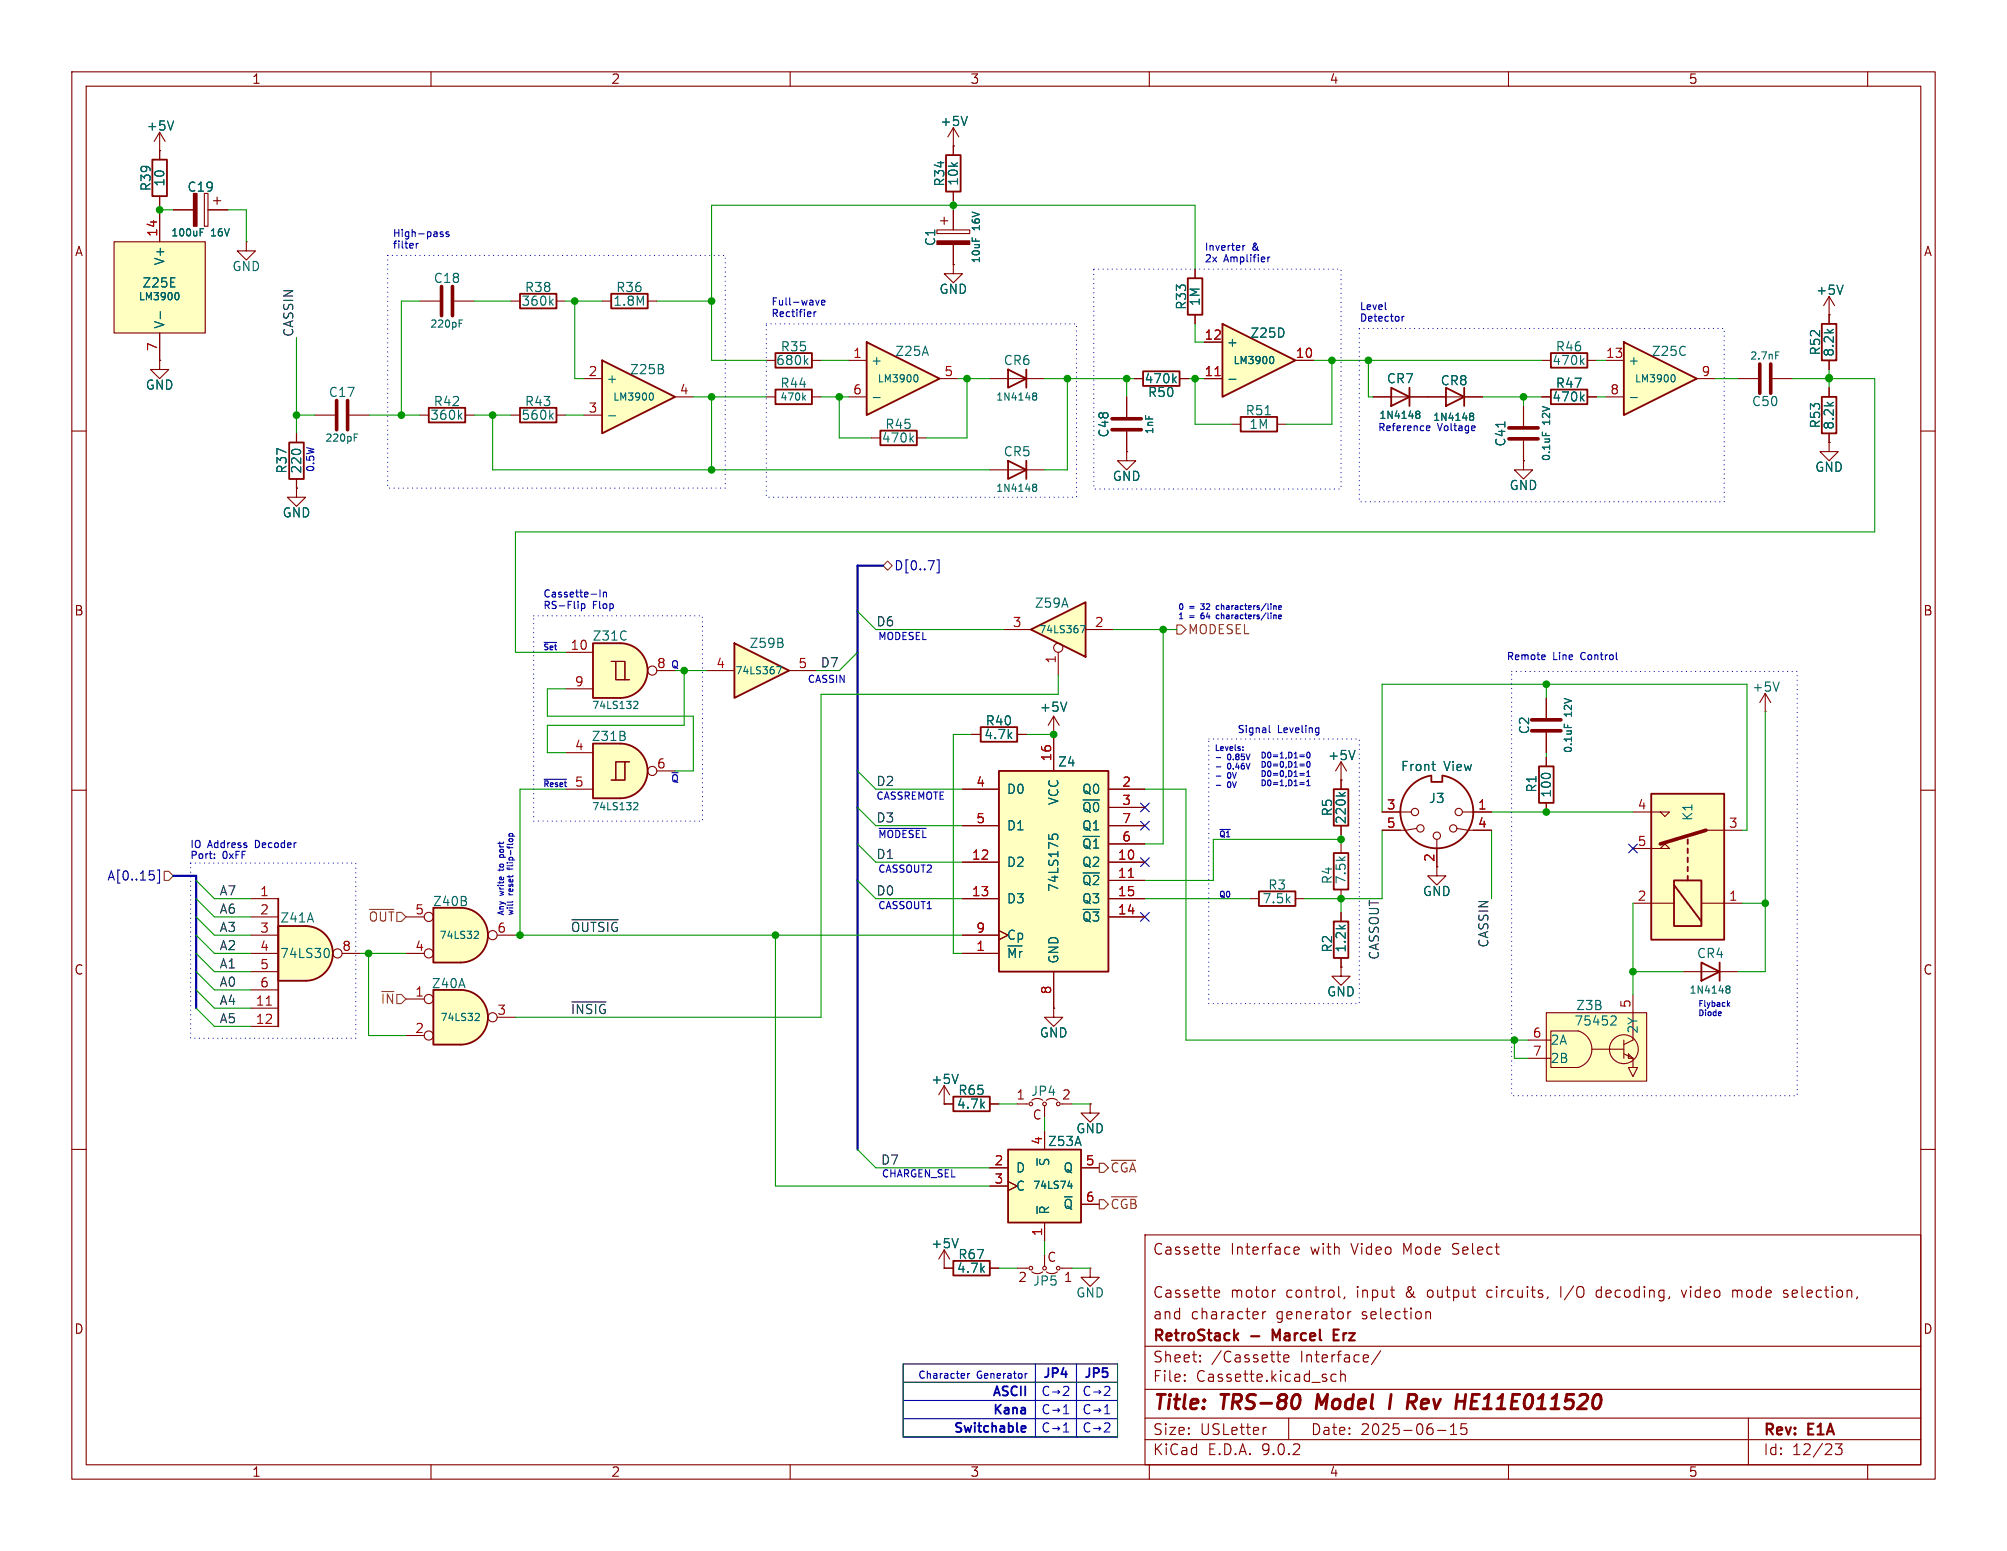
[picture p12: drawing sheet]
<svg xmlns="http://www.w3.org/2000/svg" width="279mm" height="216mm" viewBox="0 0 279 216" stroke-linecap="round" stroke-linejoin="round" font-family="sans-serif">
<g fill="none" stroke="#840000" stroke-width=".15">
<path d="M10 10h259.4v195.9h-259.4zM12 12h255.4v191.9h-255.4zM60 10v2M110 10v2M160 10v2M210 10v2M260 10v2M106.7 50.2h1.2M113 50.2h1.3M212.1 56.5v2.8M10 60h2M212.1 61.3v2.8"/>
<path d="M267.4 60h2M10 110h2M267.4 110h2M10 160h2M159.4 171.9h108v32h-108zM169.3 179.6l.4 .1 .1 .2-.7 .2M169.3 173.6l.4 .1 .1 .2-.7 .2M169.7 174.5l-.4 .1M177.6 179.6l-.3 .1M180.1 174.1l.8-.2-.1-.2-.4-.1-.3 .2 .1 .7 .2 .1 .4-.1M217.3 179.1v1.5M222.5 179.6l-.3 .3v.4l.3 .3"/>
<path d="M234.1 179.6l.3 1 .4-1M241.2 179.6v1M241.8 179.7a.41 .41 0 0 0-.6 0M248.9 179.7l-.4-.1-.2 .2 .1 .2 .5 .2v.1v.2l-.2 .1-.4-.1M267.4 160h2M159.4 197.4h108M159.4 193.4h108M159.4 187.4h108M164.9 192.1l.1 .1-.1 .1M164.9 192.1v.1v.1M164.9 191.4v.1M164.9 192.1v.2"/>
<path d="M164.9 191.4h.1l-.1 .1M167.1 189.4v.1v.1M167.1 189.4l-.1 .1 .1 .1M167.1 188.7v.1M167.1 189.4v.2M167.1 188.7h-.1l.1 .1M169.7 180.5l-.4 .1M175.8 182.6v1M176.2 182.6l-.3 .1-.1 .2M176.3 198.7l-.3 .1M177.7 188.6h.6M178 189.5l.3 .1"/>
<path d="M178.7 189.1l.7-.2v-.2l-.5-.1-.2 .2 .1 .7 .1 .1 .5-.1M179.4 197.4v3M186 191.4l-.4-.1-.3 .3v.4l.1 .2 .2 .1 .4-.1M186.4 180.5l.2 .1M186.6 191.4a.37 .37 0 0 1 .7 .1v.8M186.6 190.8v1.5M187.2 180.5l-.1 .3M187.6 182.6v1M188.1 182.6l-.3 .1-.2 .2M192.2 188l-1.3 1.9M198.5 182.7a.37 .37 0 0 1 .6 .1v.8M200.1 199.1h1.2"/>
<path d="M201.9 199.7h.9M201.9 198.6l.5-.4v1.5M204.1 198.2h-.7v.7l.2-.1h.5l.1 .2-.1 .5-.2 .2h-.3l-.2-.2M215.5 180.5l-.1 .3M243.4 197.4v6.5M60 203.9v2M110 203.9v2M159.4 200.4h108M160 203.9v2M210 203.9v2M255.5 201h.9l-.5 .6a.41 .41 0 0 1 .5 .2v.4l-.1 .2-.6 .1-.2-.2M260 203.9v2"/>
</g>
<path d="M180.8 194.2a1.31 1.31 0 0 1 0 1.5M183.5 194.1l-.3 2M193.7 194.1l-.3 2M197.1 194.2a.53 .53 0 0 1 0 .8M204.9 195.1h.6M205.9 194.1h-.9l-.3 2h1" fill="none" stroke="#840000" stroke-width=".4"/>
<path d="M172 186l.4 .6M172.4 185.6l-.6 .5M177.7 186.1l-.5-1v1.5M185.7 185.8h.5M186.4 185.1h-.7v1.5h.7" fill="none" stroke="#840000" stroke-width=".3"/>
<path d="M107.9 49.1h5.1v2.1h-5.1z" fill="none" stroke="#840000" stroke-width=".25"/>
<path d="M112.1 50.3l.4 .4M112.5 49.9l-.5 .5M209.5 58.7v.7M214.7 60.2v.4" fill="none" stroke="#006464" stroke-width=".15"/>
<path d="M210.1 59.6h4M210.1 61.1h4" fill="none" stroke="#840000" stroke-width=".51"/>
<path d="M86.4 89.5a3.8 3.8 0 0 1 3.8 3.8 3.8 3.8 0 0 1-3.8 3.9z" fill="#ffffc2" stroke="#ffffc2" stroke-width=".14"/>
<path d="M82.5 89.5h3.9v7.7h-3.9z" fill="#ffffc2"/>
<g fill="none" stroke="#840000" stroke-width=".15">
<path d="M78.7 95.9h3.8M78.7 90.8h3.8M85.1 92.1h1.9v2.5h.6M85.7 92.1v2.5h1.3M91.4 93.3h2.6"/>
<circle cx="90.8" cy="93.3" r=".63"/>
</g>
<path d="M82.5 89.5h3.9a3.8 3.8 0 0 1 3.8 3.8 3.8 3.8 0 0 1-3.8 3.9h-3.9z" fill="none" stroke="#840000" stroke-width=".25"/>
<path d="M88.3 97.7l.3-.1 .2 .3-.6 .7h.6" fill="none" stroke="#006464" stroke-width=".15"/>
<path d="M64.1 137.8a3.8 3.8 0 0 1 3.8 3.8 3.8 3.8 0 0 1-3.8 3.8z" fill="#ffffc2" stroke="#ffffc2" stroke-width=".14"/>
<path d="M60.3 137.8h3.8v7.6h-3.8z" fill="#ffffc2"/>
<path d="M60.3 137.8h3.8a3.8 3.8 0 0 1 3.8 3.8 3.8 3.8 0 0 1-3.8 3.8h-3.8z" fill="none" stroke="#840000" stroke-width=".25"/>
<g fill="none" stroke="#840000" stroke-width=".15">
<path d="M56.5 139.1h2.6M56.5 144.1h2.6M69.2 141.6h2.6"/>
<circle cx="59.7" cy="139.1" r=".63"/>
<circle cx="59.7" cy="144.1" r=".63"/>
<circle cx="68.6" cy="141.6" r=".63"/>
</g>
<path d="M66.3 141.1h.3l.1 .2-.6 .8h.6" fill="none" stroke="#006464" stroke-width=".15"/>
<path d="M64.1 126.4a3.8 3.8 0 0 1 3.8 3.8 3.8 3.8 0 0 1-3.8 3.8z" fill="#ffffc2" stroke="#ffffc2" stroke-width=".14"/>
<path d="M60.3 126.4h3.8v7.6h-3.8z" fill="#ffffc2"/>
<path d="M60.3 126.4h3.8a3.8 3.8 0 0 1 3.8 3.8 3.8 3.8 0 0 1-3.8 3.8h-3.8z" fill="none" stroke="#840000" stroke-width=".25"/>
<g fill="none" stroke="#840000" stroke-width=".15">
<path d="M56.5 132.7h2.6M56.5 127.6h2.6M69.2 130.2h2.6"/>
<circle cx="59.7" cy="127.6" r=".63"/>
<circle cx="59.7" cy="132.7" r=".63"/>
<circle cx="68.6" cy="130.2" r=".63"/>
</g>
<path d="M66.2 129.6l.3 .1 .1 .2-.6 .7h.6" fill="none" stroke="#006464" stroke-width=".15"/>
<path d="M42.5 128.9a3.8 3.8 0 0 1 3.8 3.8 3.8 3.8 0 0 1-3.8 3.8z" fill="#ffffc2" stroke="#ffffc2" stroke-width=".14"/>
<path d="M38.7 128.9h3.8v7.6h-3.8z" fill="#ffffc2"/>
<path d="M193.7 54l2.5 1.2-2.5 1.3zM196.2 54v2.5M201.3 54l2.5 1.2-2.5 1.3zM203.8 54v2.5M215.9 54.2h5.1v2.1h-5.1zM253.6 55.2h2.1v5.1h-2.1zM38.7 128.9h3.8a3.8 3.8 0 0 1 3.8 3.8 3.8 3.8 0 0 1-3.8 3.8h-3.8zM38.7 125.1v17.8" fill="none" stroke="#840000" stroke-width=".25"/>
<g fill="none" stroke="#840000" stroke-width=".15">
<path d="M191.1 55.2h15.3M214.6 55.2h1.3M221 55.2h1.2M241.9 52.7h2.8M246.8 52.7h2.8M254.6 54v1.2M254.6 61.6v1.3h1.3l-1.3 1.2-1.2-1.2h1.2M254.6 61.6h.1M254.6 60.3v1.3M34.9 125.1h3.8M34.9 127.6h3.8M34.9 130.2h3.8"/>
<path d="M34.9 132.7h3.8M34.9 135.3h3.8M34.9 137.8h3.8M47.6 132.7h2.6M34.9 140.3h3.8M34.9 142.9h3.8"/>
<circle cx="47" cy="132.7" r=".63"/>
</g>
<path d="M37.1 139.9h.7" fill="none" stroke="#a90000" stroke-width=".15"/>
<g fill="none" stroke="#006464" stroke-width=".15">
<path d="M197.2 57.6l.1 .1M197.2 57.3l.3-.1 .1 .1 .1 .2-.2 .2M197.3 57.7h.2M197.3 57.7h-.1M197.5 57.7l.2 .2-.1 .2-.1 .1h-.3M204.7 57.9h.1M204.7 57.6l.3-.1 .1 .1 .1 .2-.2 .1M204.8 57.9h.2M204.8 57.9l-.1 .1M205 57.9l.2 .2-.1 .3-.1 .1h-.3M220.2 55.3l.3 .5M220.5 55l-.5 .5"/>
<path d="M247.2 49h.5M45.5 132a.79 .79 0 0 1 0 1.3"/>
</g>
<path d="M245 50.7v4M246.5 50.7v4" fill="none" stroke="#840000" stroke-width=".51"/>
<path d="M226.1 47.6l10.1 5.1-10.1 5.1z" fill="#ffffc2"/>
<path d="M215.9 49.1h5.1v2.1h-5.1zM226.1 47.6l10.1 5.1-10.1 5.1zM253.6 45.1h2.1v5.1h-2.1zM214.2 106.7h2.1v5.1h-2.1z" fill="none" stroke="#840000" stroke-width=".25"/>
<g fill="none" stroke="#840000" stroke-width=".15">
<path d="M43.8 57.8h2.8M48.6 57.8h2.8M58.4 41.9h2.8M63.2 41.9h2.8M214.6 50.2h1.3M221 50.2h1.2M223.5 50.2h2.6M223.5 55.2h2.6M236.2 52.7h2.6M254.6 43.8h.1M254.6 41.3v3.8M254.6 50.2v1.2"/>
<path d="M254.6 41.3l-.7 1.2M254.6 41.3l.8 1.2M215.3 97.2v2.7M245.7 99.1h.1M245.7 96.5l-.7 1.3M245.7 96.5l.8 1.3M245.7 96.5v2.6M215.3 102v2.8M215.3 105.4v1.3M215.3 111.8v1.2"/>
</g>
<path d="M256.6 39.7l-.4 1.3M63.9 45h.4M63.9 44.5h.5M220.2 50.3l.3 .4M220.5 49.9l-.5 .5M227 55.3h.9M233 52.2a.63 .63 0 0 1 0 1M49.3 60.9h.3M49.3 60.4h.5M247.7 94.9l-.4 1.3M217.8 100.8v.5" fill="none" stroke="#006464" stroke-width=".15"/>
<path d="M61.5 39.9v4M63 39.9v4M46.9 55.8v4M48.4 55.8v4M213.2 101.7h4.1M213.2 100.2h4.1" fill="none" stroke="#840000" stroke-width=".51"/>
<path d="M83.8 50.2l10.2 5-10.2 5.1z" fill="#ffffc2"/>
<path d="M83.8 50.2l10.2 5-10.2 5.1zM122.6 59.9h5v2.1h-5zM140.3 51.4l2.6 1.3-2.6 1.3zM142.9 51.4v2.6M140.3 64.1l2.6 1.3-2.6 1.3zM142.9 64.1v2.6" fill="none" stroke="#840000" stroke-width=".25"/>
<g fill="none" stroke="#840000" stroke-width=".15">
<path d="M132.7 17.8l-.7 1.3M132.7 17.8l.8 1.3M132.7 17.8v2.5M132.7 36.8v1.3h1.3l-1.3 1.3-1.3-1.3h1.3M132.7 36.8h.1M132.7 20.3h.1M81.3 52.7h2.5M81.3 57.8h2.5M94 55.2h2.5M137.8 52.7h7.6M121.3 61h1.3M127.6 61h1.3"/>
<path d="M137.8 65.4h7.6"/>
</g>
<g fill="none" stroke="#006464" stroke-width=".15">
<path d="M134.7 16.2l-.5 1.3M84.7 57.9h1M90.7 54.7a.63 .63 0 0 1 0 1M143.8 55.1h.1M143.8 54.7h.3l.2 .1v.1l-.2 .2M143.9 55.1h.2M143.9 55.1l-.1 .1M144.1 55.1l.2 .2v.3l-.2 .1h-.3M126.8 61.1l.4 .4M127.2 60.7l-.5 .5M143.8 67.4h.3l.2 .1v.1l-.2 .2M143.8 67.8h.1"/>
<path d="M143.9 67.8h.2M143.9 67.8l-.1 .1M144.1 67.8l.2 .2v.3l-.2 .1h-.3"/>
</g>
<path d="M120.6 47.6l10.2 5.1-10.2 5.1z" fill="#ffffc2"/>
<path d="M21.2 22.2h2v5.1h-2zM131.7 21.6h2v5.1h-2zM85.1 40.9h5.1v2h-5.1zM120.6 47.6l10.2 5.1-10.2 5.1z" fill="none" stroke="#840000" stroke-width=".25"/>
<g fill="none" stroke="#840000" stroke-width=".15">
<path d="M22.2 18.4v3.8M22.2 18.4l-.7 1.3M22.2 18.4l.8 1.3M22.2 21h.1M22.2 27.3v1.3M24.1 29.2h2.8M28.4 26.9h.6v4.6h-.6zM29 29.2h2.7M29.7 27.9h1M30.2 27.4v1M34.3 33.7v1.2h1.3l-1.3 1.3-1.3-1.3h1.3M34.3 33.7h.1"/>
<path d="M130.4 32h4.6v.5h-4.6zM130.9 30.7h1.1M131.4 30.2v1M132.7 20.3v1.3M132.7 26.7v1.2M132.7 29.2v2.8M132.7 34v2.8M83.8 41.9h1.3M90.2 41.9h1.2M118.1 50.2h2.5M118.1 55.2h2.5M130.8 52.7h2.5"/>
<path d="M200 120.7v1.2h1.3l-1.3 1.3-1.2-1.3h1.2"/>
</g>
<path d="M24.2 16.8l-.5 1.3M27.9 32.3h.3M27.9 31.8h.4M135.3 33.1v.5M121.6 55.3h.9M127.5 52.2a.63 .63 0 0 1 0 1" fill="none" stroke="#006464" stroke-width=".15"/>
<g fill="#840000" stroke="#840000" stroke-width=".15">
<path d="M130.4 33.5h4.6v.5h-4.6z"/>
<path d="M26.9 26.9h.5v4.6h-.5z"/>
</g>
<path d="M215.3 141h13.9v9.5h-13.9z" fill="#ffffc2"/>
<g fill="none" stroke="#840000" stroke-width=".15">
<path d="M22.2 50.2v1.2h1.3l-1.3 1.3-1.2-1.3h1.2M22.2 50.2h.1M227.3 138.4v6.4l-1.2 .6M234.3 135.3h7.6M212.7 147.3h2.6M212.7 144.8h2.6M215.3 141h13.9v9.5h-13.9zM215.9 143.5h3.8a2.65 2.65 0 0 1 1.9 2.6 2.65 2.65 0 0 1-1.9 2.5h-3.8zM221.6 146.1h4.5M226.1 144.8v2.5M226.1 146.7l1.2 .6M226.7 148.6h1.3l-.7 1.3z"/>
<path d="M226.7 146.7l.6 .6h-.6zM227.3 147.3v1.3"/>
<circle cx="226.1" cy="146.1" r="2.01"/>
</g>
<path d="M240.4 137.6l.1 .1M240.4 137.3l.2-.1 .2 .1v.2l-.2 .2M240.5 137.7h.1M240.5 137.7h-.1M240.6 137.7l.2 .2v.3h-.2h-.2M224.4 141.4l.5 .1 .1 .3-.1 .2-.7 .7h.8" fill="none" stroke="#006464" stroke-width=".15"/>
<path d="M236.9 134l2.5 1.3-2.5 1.2zM239.4 134v2.5" fill="none" stroke="#840000" stroke-width=".25"/>
<path d="M15.9 33.7h12.7v12.7h-12.7z" fill="#ffffc2"/>
<path d="M15.9 33.7h12.7v12.7h-12.7zM22.2 29.8v3.9M22.2 46.4v3.8" fill="none" stroke="#840000" stroke-width=".15"/>
<path d="M22.3 43.4v1M24.7 40.7a.63 .63 0 0 1 0 1" fill="none" stroke="#006464" stroke-width=".15"/>
<path d="M229.9 110.5h10.1v20.3h-10.1z" fill="#ffffc2"/>
<g fill="none" stroke="#840000" stroke-width=".15">
<path d="M166.4 37.5v1.2M58.4 57.8h1.3M64.8 57.8h1.2M71.1 57.8h1.3M71.1 41.9h1.3M77.5 57.8h1.2M77.5 41.9h1.2M166.4 43.8v1.3M41.3 67.9v1.3h1.2l-1.2 1.3-1.3-1.3h1.3M41.3 67.9h.1M41.3 60.3v1.3M41.3 66.7v1.2"/>
<path d="M192.4 113h4.1M197.2 115.3l-1.5 .3h-3.3M200 116.8v3.9M202.8 115.3l1.5 .3h3.3M203.6 113h4M227.3 118.1h5.1l-.6-.6-.7 .6M227.3 113h5.1l-.6 .7-.7-.7M237.5 115.6h5.1M227.3 125.7h5.7M236.9 125.7h5.7M131.4 153.7h.1M131.4 151.1v2.6"/>
<path d="M131.4 153.7h1.3M131.4 151.1l-.7 1.3M131.4 151.1l.8 1.3M137.8 153.7h1.3M146.7 140.3v1.3h1.3l-1.3 1.3-1.3-1.3h1.3M146.7 140.3h.1M131.4 176.5h.1M131.4 176.5h1.3M131.4 174l-.7 1.3M131.4 174l.8 1.3M131.4 174v2.5M137.8 176.5h1.3"/>
<path d="M141.6 176.5h1.5M143.6 177l.8 .3 .4-.1 .4-.2M145.7 177l.7 .3 .4-.1 .4-.2M147.7 176.5h1.5M151.8 176.5v1.3h1.2l-1.2 1.3-1.3-1.3h1.3M151.8 176.5h.1"/>
<circle cx="197" cy="113" r=".51"/>
<circle cx="197.7" cy="115.3" r=".51"/>
<circle cx="200" cy="116.3" r=".51"/>
<circle cx="202.3" cy="115.3" r=".51"/>
<circle cx="203.1" cy="113" r=".51"/>
<circle cx="143.5" cy="176.5" r=".25"/>
<circle cx="145.4" cy="176.5" r=".25"/>
<circle cx="147.3" cy="176.5" r=".25"/>
</g>
<g fill="none" stroke="#840000" stroke-width=".25">
<path d="M165.4 38.7h2v5.1h-2zM59.7 56.8h5.1v2h-5.1zM72.4 40.9h5.1v2h-5.1zM72.4 56.8h5.1v2h-5.1zM40.3 61.6h2v5.1h-2zM199.3 108.1v.7h1.5v-.7M200.8 108a5.1 5.1 0 0 1 3.5 7.7 5.1 5.1 0 0 1-8.5 .1 5.1 5.1 0 0 1 3.5-7.8M229.9 110.5h10.1v20.3h-10.1zM234.9 116.8v.7M234.9 118.1v.6M234.9 119.4v.6M233 122.6h3.9v6.3h-3.9z"/>
<path d="M233 123.2l3.9 5.1M234.9 120.7v.6M234.9 121.9v.7M132.7 152.7h5.1v2h-5.1zM132.7 175.5h5.1v2h-5.1z"/>
</g>
<path d="M237.5 115.6l-6.4 1.9" fill="none" stroke="#840000" stroke-width=".51"/>
<path d="M64 57.9l.3 .5M64.3 57.5l-.5 .5M76.7 42l.3 .5M76.7 57.9l.3 .5M77 41.6l-.5 .5M77 57.5l-.5 .5M199.3 106.4h.5M199.6 107.2l.2 .1M133.4 149.6l-.4 1.2M133.4 172.4l-.4 1.3" fill="none" stroke="#006464" stroke-width=".15"/>
<path d="M139.1 107.3h15.2v28h-15.2z" fill="#ffffc2"/>
<path d="M139.1 107.3h15.2v28h-15.2z" fill="none" stroke="#840000" stroke-width=".25"/>
<g fill="none" stroke="#840000" stroke-width=".15">
<path d="M156.8 62.9v1.2h1.3l-1.3 1.3-1.2-1.3h1.2M156.8 62.9h.1M134 109.9h5.1M134 114.9h5.1M146.7 102.2v5.1M154.3 109.9h5.1M154.3 114.9h5.1M154.3 112.4h5.1M154.3 117.5h5.1M134 120h5.1M134 125.1h5.1M134 130.2h5.1"/>
<path d="M134 132.7h5.1M139.1 129.5l1.2 .7-1.2 .6M146.7 135.3v5M154.3 120h5.1M154.3 125.1h5.1M154.3 122.6h5.1M154.3 127.6h5.1"/>
</g>
<path d="M157.1 122.1h.7" fill="none" stroke="#a90000" stroke-width=".15"/>
<path d="M146 116.2v.6M146.5 116.7v-.3l.2-.3h.3l.2 .1 .1 .5" fill="none" stroke="#006464" stroke-width=".15"/>
<path d="M170.2 45.1l10.1 5.1-10.1 5z" fill="#ffffc2"/>
<path d="M107.9 54.2h5.1v2.1h-5.1zM170.2 45.1l10.1 5.1-10.1 5z" fill="none" stroke="#840000" stroke-width=".25"/>
<g fill="none" stroke="#840000" stroke-width=".15">
<path d="M106.7 55.2h1.2M113 55.2h1.3M167.6 47.6h2.6M167.6 52.7h2.6M180.3 50.2h2.6M212.1 64.1v1.3h1.3l-1.3 1.3-1.3-1.3h1.3M212.1 64.1h.1M146.7 99.7l-.8 1.3M146.7 99.7l.7 1.3M146.7 99.7v2.5M146.7 102.2h.1M141.6 153.7h1.5"/>
<path d="M145.4 153.9v.4M145.7 153.2l.3-.2 .5-.1 .7 .3M151.8 153.7v1.2h1.2l-1.2 1.3-1.3-1.3h1.3M151.8 153.7h.1"/>
<circle cx="143.5" cy="153.7" r=".25"/>
<circle cx="145.4" cy="153.7" r=".25"/>
<circle cx="147.3" cy="153.7" r=".25"/>
</g>
<path d="M111.8 55.3l.3 .4M112.1 55l-.3 .4M171.1 52.8h1M177.1 49.6a.63 .63 0 0 1 0 1M148.5 97.7l-.4 1.3" fill="none" stroke="#006464" stroke-width=".15"/>
<path d="M169.2 52.3h.7" fill="none" stroke="#a90000" stroke-width=".15"/>
<path d="M140.3 160h10.2v10.2h-10.2z" fill="#ffffc2"/>
<path d="M159.1 51.7h5.1v2h-5.1zM172.7 58h5.1v2.1h-5.1zM136.5 101.2h5.1v2.1h-5.1zM185.7 109.9h2v5h-2zM140.3 160h10.2v10.2h-10.2z" fill="none" stroke="#840000" stroke-width=".25"/>
<g fill="none" stroke="#840000" stroke-width=".15">
<path d="M156.8 55.2v2.8M157.9 52.7h1.2M164.2 52.7h1.3M171.4 59.1h1.3M177.8 59.1h1.3M156.8 60.1v2.8M135.3 102.2h1.2M141.6 102.2h1.3M186.7 108.6v1.3M186.7 114.9v1.3M145.4 157.5v2.5M137.8 162.6h2.5"/>
<path d="M137.8 165.1h2.5M140.3 164.5l1.3 .6-1.3 .6M145.4 170.2v2.5M150.5 162.6h2.5M150.5 167.6h2.5"/>
</g>
<path d="M163.4 52.8l.4 .5M163.8 52.4l-.5 .5M176.1 57.7h.8M186.4 110.3l.5 .5M187.3 110.3l-.5 .4M144.4 167.9v1M148.7 165.1h.6M149.1 164.8v.6" fill="none" stroke="#006464" stroke-width=".15"/>
<path d="M154.8 59.8h4.1M154.8 58.3h4.1" fill="none" stroke="#840000" stroke-width=".51"/>
<path d="M143.5 87.6l7.6-3.8v7.6z" fill="#ffffc2"/>
<path d="M143.5 87.6l7.6-3.8v7.6z" fill="none" stroke="#840000" stroke-width=".25"/>
<g fill="none" stroke="#840000" stroke-width=".15">
<path d="M139.7 87.6h3.8M147.3 90.8v3.2M151.1 87.6h3.8"/>
<circle cx="147.3" cy="90.2" r=".63"/>
</g>
<path d="M150.4 87.1h.7l-.5 1" fill="none" stroke="#006464" stroke-width=".15"/>
<path d="M86.4 103.5a3.8 3.8 0 0 1 3.8 3.8 3.8 3.8 0 0 1-3.8 3.8z" fill="#ffffc2" stroke="#ffffc2" stroke-width=".14"/>
<path d="M82.5 103.5h3.9v7.6h-3.9z" fill="#ffffc2"/>
<g fill="none" stroke="#840000" stroke-width=".15">
<path d="M78.7 104.8h3.8M78.7 109.9h3.8M87 106h-1.3v2.6M87.6 106h-.6v2.6h-1.9M91.4 107.3h2.6"/>
<circle cx="90.8" cy="107.3" r=".63"/>
</g>
<path d="M82.5 103.5h3.9a3.8 3.8 0 0 1 3.8 3.8 3.8 3.8 0 0 1-3.8 3.8h-3.9z" fill="none" stroke="#840000" stroke-width=".25"/>
<path d="M88.3 111.8l.3-.1 .2 .3-.6 .7h.6" fill="none" stroke="#006464" stroke-width=".15"/>
<path d="M102.2 89.5l7.7 3.8-7.7 3.9z" fill="#ffffc2"/>
<path d="M102.2 89.5l7.7 3.8-7.7 3.9zM185.7 118.7h2v5.1h-2zM175.3 124.1h5v2h-5zM185.7 128.3h2v5.1h-2z" fill="none" stroke="#840000" stroke-width=".25"/>
<g fill="none" stroke="#840000" stroke-width=".15">
<path d="M22.2 21h.1M22.2 21v1.2M22.2 27.3v1.3M22.2 29.8v3.9M24.1 29.2h2.8M29 29.2h2.7M132.7 36.8h.1M132.7 20.3h.1M132.7 20.3v1.3M132.7 26.7v1.2M132.7 29.2v2.8M132.7 34v2.8"/>
<path d="M166.4 37.5v1.2M22.2 50.2h.1M22.2 46.4v3.8M156.8 55.2v2.8M157.9 52.7h1.2M164.2 52.7h1.3M166.4 43.8v1.3M167.6 47.6h2.6M167.6 52.7h2.6M180.3 50.2h2.6M191.1 55.2h2.6M196.2 55.2h5.1"/>
<path d="M203.8 55.2h2.6M212.1 56.5v2.8M214.6 55.2h1.3M221 55.2h1.2M254.6 43.8h.1M254.6 43.8v1.3M254.6 50.2v1.2M254.6 54v1.2M41.3 67.9h.1M41.3 60.3v1.3M41.3 66.7v1.2M156.8 62.9h.1"/>
<path d="M156.8 60.1v2.8M212.1 64.1h.1M212.1 61.3v2.8M254.6 61.6h.1M254.6 60.3v1.3M98.4 93.3h3.8M109.9 93.3h3.8M215.3 97.2v2.7M134 109.9h5.1M134 114.9h5.1M135.3 102.2h1.2M141.6 102.2h1.3"/>
<path d="M146.7 102.2h.1M146.7 102.2v5.1M154.3 109.9h5.1M154.3 114.9h5.1M154.3 112.4h5.1M154.3 117.5h5.1M186.7 108.6h.1M186.7 106v3.9M186.7 114.9v1.3M186.7 117.5v1.2M186.7 106l-.8 1.3M186.7 106l.8 1.3"/>
<path d="M192.4 115.6h2.5M192.4 113h2.5M200 118.1v2.6M205.1 115.6h2.5M205.1 113h2.5M215.3 102v2.8M215.3 105.4v1.3M215.3 111.8v1.2M134 125.1h5.1M134 120h5.1M134 130.2h5.1M134 132.7h5.1"/>
<path d="M139.1 129.5l1.2 .7-1.2 .6M146.7 135.3v5M154.3 125.1h5.1M154.3 120h5.1M154.3 122.6h5.1M154.3 127.6h5.1M174 125.1h1.3M180.3 125.1h1.3M186.7 134.6v1.3h1.3l-1.3 1.3-1.3-1.3h1.3M186.7 134.6h.1M186.7 123.8v1.3M186.7 127v1.3"/>
<path d="M186.7 133.4v1.2M131.4 153.7h.1M131.4 153.7h1.3M137.8 153.7h1.3M145.4 157.5v2.5M146.7 140.3h.1M151.8 153.7h.1M131.4 176.5h.1M131.4 176.5h1.3M137.8 162.6h2.5M137.8 165.1h2.5M137.8 176.5h1.3"/>
<path d="M140.3 164.5l1.3 .6-1.3 .6M145.4 170.2v2.5M150.5 162.6h2.5M150.5 167.6h2.5"/>
</g>
<g fill="none" stroke="#006464" stroke-width=".15">
<path d="M24.2 16.8l-.5 1.3M134.7 16.2l-.5 1.3M27.9 32.3h.3M27.9 31.8h.4M135.3 33.1v.5M256.6 39.7l-.4 1.3M22.3 43.4v1M24.7 40.7a.63 .63 0 0 1 0 1M163.4 52.8l.4 .5M163.8 52.4l-.5 .5M171.1 52.8h1M177.1 49.6a.63 .63 0 0 1 0 1"/>
<path d="M197.2 57.6l.1 .1M197.2 57.3l.3-.1 .1 .1 .1 .2-.2 .2M197.3 57.7h.2M197.3 57.7h-.1M197.5 57.7l.2 .2-.1 .2-.1 .1h-.3M204.7 57.9h.1M204.7 57.6l.3-.1 .1 .1 .1 .2-.2 .1M204.8 57.9h.2M204.8 57.9l-.1 .1M205 57.9l.2 .2-.1 .3-.1 .1h-.3M209.5 58.7v.7M220.2 55.3l.3 .5"/>
<path d="M220.5 55l-.5 .5M214.7 60.2v.4M108.1 92.8h.7l-.4 1M148.5 97.7l-.4 1.3M146 116.2v.6M146.5 116.7v-.3l.2-.3h.3l.2 .1 .1 .5M186.4 110.3l.5 .5M187.3 110.3l-.5 .4M188.6 104.5l-.4 1.2M199.3 106.4h.5M199.6 107.2l.2 .1M217.8 100.8v.5"/>
<path d="M133.4 149.6l-.4 1.2M133.4 172.4l-.4 1.3M144.4 167.9v1M148.7 165.1h.6M149.1 164.8v.6"/>
</g>
<path d="M122.9 78.7l.7-.6 .6 .6-.6 .7zM163.8 87h.7l.6 .6-.6 .7h-.7zM22.9 121.3h.6l.6 .6-.6 .7h-.6zM51.5 126.6h3.3M53.1 138h1.7M153 167h.7l.6 .6-.6 .7h-.7zM153 161.9h.7l.6 .7-.6 .6h-.7zM154.7 166.6h3.6M154.7 161.5h3.4" fill="none" stroke="#725600" stroke-width=".15"/>
<g fill="none" stroke="#000084" stroke-width=".15">
<path d="M130.4 77.9h.3v1.8h-.3M158.8 111.8l1.2 1.2M158.8 119.4l1.2 1.2M158.8 114.3l1.2 1.2M160 111.8l-1.2 1.2M160 119.4l-1.2 1.2M160 114.3l-1.2 1.2M226.7 117.5l1.2 1.2M227.9 117.5l-1.2 1.2M21.4 121.8v.6M21.9 121.1h.3v1.8h-.3M158.8 127l1.2 1.2"/>
<path d="M160 127l-1.2 1.2"/>
</g>
<path d="M79.6 139.5h4.8M79.6 128h6.5" fill="none" stroke="#0f0f0f" stroke-width=".15"/>
<g fill="none" stroke="#0000c2" stroke-width=".15">
<path d="M57.9 33.9v.6M58.2 33.9l-.3 .2M61.3 32.5l.4 .2-.1 .2h-.3M61.7 32.3h-.3l-.1 .1M62.5 32.3h-.3l-.1 .1v.2h.4v.3h-.4M173 34.2v.6M173.3 34.2l-.3 .2M176.5 35.8v.6M176.8 35.8l-.3 .2M113.3 43.4v.7M113.6 41.8l.2 .7 .2-.7M113.6 43.4l-.3 .2"/>
<path d="M114.4 42.1l.4-.1v-.2h-.3l-.1 .1v.5h.4M192.9 43l.1 .1M195.2 44v.7M195.5 44l-.3 .2M198.6 59.8l.1 .1h.3M198.6 59.4l.1-.1h.2l.2 .1v.1l-.5 .1M205.3 59.3v.2l-.4 .1M81 84.1l.2-.1 .2 .2-.1 .5h-.3M81 84v1M83.5 82.1v1M84 82.4v.7M84 82.5l.1-.1 .3 .1v.6"/>
<path d="M167.1 84h.5M167.1 84.8h.1M169.6 84.3l-.3 .2 .1 .3h.2M169.6 85.6l-.3 .2 .1 .3h.2M177.5 84.3l.2 .1v.4M177.5 85.6l.2 .1v.4M178 84.6l.4-.1-.1-.2h-.2l-.1 .1v.4h.3M178 85.9l.4-.1-.1-.2h-.2l-.1 .1v.4h.3M215 91.2l.1 .2-.5 .1M215.1 91.8h-.1M29.8 119.4v.1M29.8 118.9v.1"/>
<path d="M69.6 119.3h.8M69.6 119v.3M70.1 119v.3M70.9 116.4h.8M70.9 116.4v-.2l.1-.2 .4 .1v.3M75.7 108.5h3.2M122.4 115.3h6.5M169.3 105.5h.6M169.3 106.7h.6M169.3 108h.6M169.3 109.3h.6M173 104.4v.1"/>
<path d="M173 104v.1M176.7 101v.8l.1 .2M181 105.1h.6M181 105.3h.6M181 106.4h.6M181 106.6h.6M181 107.7h.6M181 107.9h.6M181 109h.6M181 109.2h.6M181.9 108.1h.5M181.9 107.5l.2-.2v.8"/>
<path d="M181.9 108.8l.2-.2v.8M181.9 109.4h.5M182 104.8l.1-.1a.43 .43 0 0 1 .3 .4 .43 .43 0 0 1-.3 .4l-.2-.3zM182 106.1l.1-.1a.43 .43 0 0 1 .3 .4 .43 .43 0 0 1-.3 .4l-.2-.3zM183.3 101.3l.3 .1M183.6 101.3v.8l-.2 .2M183.6 101.9l-.3 .1M69.6 120.9v.3M70.9 120.8v.3M71.4 125.5l-.1 .1h-.7M240.6 139.8l.2 .3M240.8 139.6l-.3 .3"/>
<path d="M239.6 140.9v.1l-.4 .1M125.7 194.9h29.9M125.7 197.5h29.9M134.7 191.2v.7M135 191.2l-.3 .2M142.7 191.2v.7M143 191.2l-.3 .2M144.1 189.9v10.1M146 193.1a.51 .51 0 0 0-.6 0 .51 .51 0 0 0-.2 .6 .48 .48 0 0 0 .3 .5 .48 .48 0 0 0 .5-.1M146 195.6a.51 .51 0 0 0-.6 0 .51 .51 0 0 0-.2 .7 .48 .48 0 0 0 .3 .4 .48 .48 0 0 0 .5 0M146 198.2a.51 .51 0 0 0-.6 0 .51 .51 0 0 0-.2 .6 .48 .48 0 0 0 .3 .5 .48 .48 0 0 0 .5-.1M146.5 193.8h1"/>
<path d="M146.5 196.3h1M146.5 198.9h1M147.3 193.5l.2 .3M147.3 196.1l.2 .2M147.3 198.6l.2 .3M147.5 193.8l-.2 .2M147.5 196.3l-.2 .3M147.5 198.9l-.2 .2M148.1 193.1l.1-.1h.3l.2 .1 .1 .2-.1 .2-.7 .8h.8M148.1 196.8h.7M148.1 195.9l.3-.4v1.3M148.1 198.4l.3-.3v1.2"/>
<path d="M148.1 199.3h.7M149.9 189.9v10.1M151.7 193.1a.51 .51 0 0 0-.6 0 .51 .51 0 0 0-.2 .6 .48 .48 0 0 0 .3 .5 .48 .48 0 0 0 .5-.1M151.7 195.6a.51 .51 0 0 0-.6 0 .51 .51 0 0 0-.2 .7 .48 .48 0 0 0 .3 .4 .48 .48 0 0 0 .5 0M151.7 198.2a.51 .51 0 0 0-.6 0 .51 .51 0 0 0-.2 .6 .48 .48 0 0 0 .3 .5 .48 .48 0 0 0 .5-.1M152.3 193.8h.9M152.3 196.3h.9M152.3 198.9h.9M153 193.5l.2 .3M153 196.1l.2 .2M153 198.6l.2 .3M153.2 193.8l-.2 .2"/>
<path d="M153.2 196.3l-.2 .3M153.2 198.9l-.2 .2M153.8 193.1l.2-.1h.3l.1 .1 .1 .2-.1 .2-.7 .8h.8M153.8 198.2l.2-.1h.3l.1 .1 .1 .2-.1 .2-.7 .7h.8M153.8 196.8h.7M153.8 195.9l.3-.4v1.3M125.7 200h29.9M144.1 200h.1M149.9 200h.1"/>
</g>
<path d="M142.2 199.3h.5M142.2 198.5h.4h.1l.1 .3-.6 .1" fill="none" stroke="#0000c2" stroke-width=".25"/>
<path d="M125.7 192.4h29.9M125.7 189.9h29.9v10.1h-29.9z" fill="none" stroke="#000" stroke-width=".15"/>
<path d="M122.9 78.7h-3.5v81.3M24.1 121.9h3.2v18.4" fill="none" stroke="#000084" stroke-width=".3"/>
<g fill="none" stroke="#009600" stroke-width=".15">
<path d="M22.2 28.6v1.2M22.2 29.2h1.9M31.7 29.2h2.6v4.5M132.7 27.9v1.3M166.4 37.5v-8.9h-67.3v21.6h7.6M41.3 57.8h2.5M41.3 47v13.3M51.4 57.8h7M58.4 41.9h-2.5v15.9M66 41.9h5.1M66 57.8h5.1M68.6 57.8v7.6h69.2"/>
<path d="M78.7 41.9h5.1M78.7 57.8h2.6M80 41.9v10.8h1.3M91.4 41.9h7.7M96.5 55.2h10.2M99.1 55.2v10.2M114.3 55.2h3.8M114.3 50.2h3.8M116.8 55.2v5.8h4.5M133.3 52.7h4.5M134.6 52.7v8.3h-5.7M145.4 52.7h12.5"/>
<path d="M148.6 52.7v12.7h-3.2M156.8 52.7v2.5M165.5 52.7h2.1M166.4 45.1v2.5h1.2M166.4 52.7v6.4h5M182.9 50.2h31.7M185.4 50.2v8.9h-6.3M190.5 50.2v5h.6M206.4 55.2h8.2M212.1 55.2v1.3M222.2 55.2h1.3M222.2 50.2h1.3"/>
<path d="M238.8 52.7h3.1M249.6 52.7h5M254.6 52.6h.3v.1h6.1v21.3h-189.2v16.8h6.9M254.6 51.4v2.6M78.7 95.9h-2.5v3.8h20.3v7.6h-2.5M94 93.3h4.4M95.2 93.3v7.7h-19v3.8h2.5M119.4 85.1l2.5 2.5h17.8M119.4 90.8l-2.6 2.5h-3.1M147.3 94v2.6h-33v45h-42.5M154.9 87.6h8.9M161.9 87.6v29.9h-2.5"/>
<path d="M215.3 95.3v1.9M245.7 99.1v36.2h-3.8M78.7 109.9h-6.3v20.3M119.4 107.3l2.5 2.6h12.1M119.4 112.4l2.5 2.5h12.1M119.4 117.5l2.5 2.5h12.1M135.3 102.2h-2.6v30.5h1.3M142.9 102.2h3.8M159.4 109.9h5.7v34.9h47.6M186.7 116.8h-17.8v5.8h-9.5M186.7 116.2v1.3M192.4 115.6v9.5h-10.8"/>
<path d="M192.4 113v-17.7h50.8v20.3h-.6M207.6 113h19.7M207.6 115.6v9.5M215.3 104.8v.6M27.3 127.6l2.5 2.6h5.1M27.3 130.2l2.5 2.5h5.1M27.3 137.8l2.5 2.5h5.1M27.3 132.7l2.5 2.6h5.1M27.3 135.3l2.5 2.5h5.1M27.3 125.1l2.5 2.5h5.1M27.3 122.6l2.5 2.5h5.1M50.2 132.7h6.3"/>
<path d="M51.3 132.7v11.4h5.2M71.8 130.2h62.2M107.9 130.2v34.9h29.9M119.4 122.6l2.5 2.5h12.1M159.4 125.1h14.6M186.7 125.1v1.9M227.3 135.3h7M227.3 125.7v12.7M242.6 125.7h3.1M27.3 140.3l2.5 2.6h5.1M139.1 153.7h2.5M145.4 155.6v1.9"/>
<path d="M149.2 153.7h2.6M210.8 144.8v2.5h1.9M119.4 160l2.5 2.6h15.9M139.1 176.5h2.5M145.4 172.7v1.9M149.2 176.5h2.6"/>
</g>
<path d="M54 35.6h47v32.3h-47zM152.3 37.5h34.4v30.6h-34.4zM106.7 45.1h43.2v24.1h-43.2zM189.2 45.7h50.8v24.2h-50.8zM74.3 85.7h23.5v28.6h-23.5zM210.4 93.5h39.8v59h-39.8zM168.3 102.9h20.9v36.8h-20.9zM26.5 120.1h23v24.4h-23z" fill="none" stroke="#0000c2" stroke-width=".15" stroke-dasharray="0 .6"/>
<path d="M169.2 52.3h.7M157.1 122.1h.7" fill="none" stroke="#a90000" stroke-width=".15"/>
<g fill="#009600" stroke="#009600" stroke-width=".15">
<circle cx="72.4" cy="130.2" r=".46"/>
<circle cx="51.3" cy="132.7" r=".46"/>
<circle cx="41.3" cy="57.8" r=".46"/>
<circle cx="22.2" cy="29.2" r=".46"/>
<circle cx="55.9" cy="57.8" r=".46"/>
<circle cx="95.2" cy="93.3" r=".46"/>
<circle cx="146.7" cy="102.2" r=".46"/>
<circle cx="80" cy="41.9" r=".46"/>
<circle cx="99.1" cy="41.9" r=".46"/>
<circle cx="68.6" cy="57.8" r=".46"/>
<circle cx="99.1" cy="65.4" r=".46"/>
<circle cx="99.1" cy="55.2" r=".46"/>
<circle cx="156.8" cy="52.7" r=".46"/>
<circle cx="161.9" cy="87.6" r=".46"/>
<circle cx="166.4" cy="52.7" r=".46"/>
<circle cx="185.4" cy="50.2" r=".46"/>
<circle cx="148.6" cy="52.7" r=".46"/>
<circle cx="132.7" cy="28.6" r=".46"/>
<circle cx="134.6" cy="52.7" r=".46"/>
<circle cx="116.8" cy="55.2" r=".46"/>
<circle cx="215.3" cy="95.3" r=".46"/>
<circle cx="215.3" cy="113" r=".46"/>
<circle cx="186.7" cy="125.1" r=".46"/>
<circle cx="107.9" cy="130.2" r=".46"/>
<circle cx="210.8" cy="144.8" r=".46"/>
<circle cx="227.3" cy="135.3" r=".46"/>
<circle cx="245.7" cy="125.7" r=".46"/>
<circle cx="186.7" cy="116.8" r=".46"/>
<circle cx="190.5" cy="50.2" r=".46"/>
<circle cx="254.6" cy="52.6" r=".46"/>
<circle cx="254.6" cy="52.7" r=".46"/>
<circle cx="212.1" cy="55.2" r=".46"/>
</g>
<g font-size="2.8" fill="#840000">
<text x="160.4" y="196.8">Title:</text>
<text x="170.1" y="196.8">TRS-80</text>
<text x="184.1" y="196.8">Model</text>
<text x="195.1" y="196.8">I</text>
<text x="198.4" y="196.8">Rev</text>
<text x="205.9" y="196.8">HE11E011520</text>
</g>
<g font-size="2.1" fill="#840000">
<text x="160.4" y="174.9">Cassette</text>
<text x="171.3" y="174.9">Interface</text>
<text x="182.5" y="174.9">with</text>
<text x="188.3" y="174.9">Video</text>
<text x="195.6" y="174.9">Mode</text>
<text x="202.6" y="174.9">Select</text>
<text x="160.4" y="183.9">and</text>
<text x="160.4" y="180.9">Cassette</text>
<text x="165.8" y="183.9">character</text>
<text x="171.3" y="180.9">motor</text>
<text x="177.7" y="183.9">generator</text>
<text x="179.1" y="180.9">control,</text>
<text x="189" y="180.9">input</text>
<text x="189.7" y="183.9">selection</text>
<text x="196" y="180.9">&amp;</text>
<text x="199.1" y="180.9">output</text>
<text x="207.6" y="180.9">circuits,</text>
<text x="217.9" y="180.9">I/O</text>
<text x="223.1" y="180.9">decoding,</text>
<text x="235.2" y="180.9">video</text>
<text x="242.3" y="180.9">mode</text>
<text x="249.6" y="180.9">selection,</text>
<text x="160.4" y="189.9">Sheet:</text>
<text x="160.4" y="187.1">RetroStack</text>
<text x="168.6" y="189.9">/Cassette</text>
<text x="174.2" y="187.1">-</text>
<text x="177.8" y="187.1">Marcel</text>
<text x="181.1" y="189.9">Interface/</text>
<text x="186.9" y="187.1">Erz</text>
<text x="160.4" y="192.6">File:</text>
<text x="166.5" y="192.6">Cassette.kicad_sch</text>
<text x="160.4" y="202.8">KiCad</text>
<text x="160.4" y="200">Size:</text>
<text x="167.1" y="200">USLetter</text>
<text x="168.1" y="202.8">E.D.A.</text>
<text x="175.7" y="202.8">9.0.2</text>
<text x="182.4" y="200">Date:</text>
<text x="189.4" y="200">2025-06-15</text>
<text x="245.4" y="200.2">Rev:</text>
<text x="245.4" y="202.8">Id:</text>
<text x="249.5" y="202.8">12/23</text>
<text x="251.8" y="200.2">E1A</text>
</g>
<g font-size="1.8" fill="#840000">
<text x="35" y="11.9">1</text>
<text x="85" y="11.9">2</text>
<text x="135" y="11.9">3</text>
<text x="185" y="11.9">4</text>
<text x="235" y="11.9">5</text>
<text x="10.3" y="35.9">A</text>
<text x="267.7" y="35.9">A</text>
<text x="10.3" y="85.9">B</text>
<text x="267.7" y="85.9">B</text>
<text x="199.8" y="120.1" transform="rotate(-90 199.8 120.1)">2</text>
<text x="10.3" y="135.9">C</text>
<text x="267.7" y="135.9">C</text>
<text x="141.4" y="153.3">1</text>
<text x="147.8" y="153.3">2</text>
<text x="143.7" y="156.1">C</text>
<text x="141.7" y="178.7">2</text>
<text x="145.7" y="175.9">C</text>
<text x="148" y="178.7">1</text>
<text x="10.3" y="185.9">D</text>
<text x="267.7" y="185.9">D</text>
<text x="35" y="205.8">1</text>
<text x="85" y="205.8">2</text>
<text x="135" y="205.8">3</text>
<text x="185" y="205.8">4</text>
<text x="235" y="205.8">5</text>
</g>
<g font-size="1.8" fill="#006464">
<text x="130.8" y="17.8">+5V</text>
<text x="20.3" y="18.4">+5V</text>
<text x="21.2" y="26.7" transform="rotate(-90 21.2 26.7)">R39</text>
<text x="23.1" y="26.1" transform="rotate(-90 23.1 26.1)">10</text>
<text x="26" y="26.9">C19</text>
<text x="131.7" y="26.1" transform="rotate(-90 131.7 26.1)">R34</text>
<text x="133.6" y="26" transform="rotate(-90 133.6 26)">10k</text>
<text x="130.4" y="34.4" transform="rotate(-90 130.4 34.4)">C1</text>
<text x="19.7" y="40.2">Z25E</text>
<text x="23.1" y="37" transform="rotate(-90 23.1 37)">V+</text>
<text x="32.3" y="37.9">GND</text>
<text x="60.3" y="39.6">C18</text>
<text x="73" y="40.9">R38</text>
<text x="85.7" y="40.9">R36</text>
<text x="130.7" y="41.1">GND</text>
<text x="252.7" y="41.2">+5V</text>
<text x="23.1" y="45.8" transform="rotate(-90 23.1 45.8)">V-</text>
<text x="72.5" y="42.8">360k</text>
<text x="85.3" y="42.8">1.8M</text>
<text x="165.3" y="43.2" transform="rotate(-90 165.3 43.2)">R33</text>
<text x="167.2" y="42.7" transform="rotate(-90 167.2 42.7)">1M</text>
<text x="174" y="47.2">Z25D</text>
<text x="84.3" y="53.6">+</text>
<text x="87.6" y="52.3">Z25B</text>
<text x="108" y="51">680k</text>
<text x="108.6" y="49.1">R35</text>
<text x="121.2" y="51">+</text>
<text x="124.5" y="49.8">Z25A</text>
<text x="139.6" y="51">CR6</text>
<text x="159.2" y="53.6">470k</text>
<text x="170.7" y="48.5">+</text>
<text x="193" y="53.6">CR7</text>
<text x="200.5" y="53.8">CR8</text>
<text x="216" y="51">470k</text>
<text x="216.5" y="49.1">R46</text>
<text x="226.6" y="51">+</text>
<text x="229.9" y="49.8">Z25C</text>
<text x="253.6" y="49.6" transform="rotate(-90 253.6 49.6)">R52</text>
<text x="255.5" y="49.8" transform="rotate(-90 255.5 49.8)">8.2k</text>
<text x="20.2" y="54.5">GND</text>
<text x="45.7" y="55.5">C17</text>
<text x="59.8" y="58.6">360k</text>
<text x="60.3" y="56.7">R42</text>
<text x="72.5" y="58.6">560k</text>
<text x="73" y="56.7">R43</text>
<text x="108.5" y="54.2">R44</text>
<text x="123.1" y="59.9">R45</text>
<text x="159.7" y="55.5">R50</text>
<text x="173.3" y="58">R51</text>
<text x="173.8" y="59.9">1M</text>
<text x="216" y="56.1">470k</text>
<text x="216.5" y="54.2">R47</text>
<text x="243.8" y="56.7">C50</text>
<text x="253.6" y="59.7" transform="rotate(-90 253.6 59.7)">R53</text>
<text x="255.5" y="59.9" transform="rotate(-90 255.5 59.9)">8.2k</text>
<text x="122.7" y="61.8">470k</text>
<text x="139.6" y="63.7">CR5</text>
<text x="154.5" y="61" transform="rotate(-90 154.5 61)">C48</text>
<text x="209.8" y="62.3" transform="rotate(-90 209.8 62.3)">C41</text>
<text x="252.6" y="65.9">GND</text>
<text x="40.1" y="66" transform="rotate(-90 40.1 66)">R37</text>
<text x="42.1" y="66" transform="rotate(-90 42.1 66)">220</text>
<text x="154.8" y="67.2">GND</text>
<text x="210.1" y="68.4">GND</text>
<text x="39.2" y="72.2">GND</text>
<text x="82.4" y="89.4">Z31C</text>
<text x="144" y="84.8">Z59A</text>
<text x="104.3" y="90.4">Z59B</text>
<text x="137.1" y="101.2">R40</text>
<text x="144.6" y="99.3">+5V</text>
<text x="243.8" y="96.5">+5V</text>
<text x="82.3" y="103.4">Z31B</text>
<text x="136.9" y="103.1">4.7k</text>
<text x="147.2" y="106.9">Z4</text>
<text x="184.8" y="106">+5V</text>
<text x="194.9" y="107.5">Front</text>
<text x="201" y="107.5">View</text>
<text x="213.1" y="102.3" transform="rotate(-90 213.1 102.3)">C2</text>
<text x="140.1" y="110.7">D0</text>
<text x="147.5" y="112.2" transform="rotate(-90 147.5 112.2)">VCC</text>
<text x="150.5" y="110.7">Q0</text>
<text x="150.5" y="113.3">~{Q0}</text>
<text x="185.6" y="113.7" transform="rotate(-90 185.6 113.7)">R5</text>
<text x="198.8" y="112">J3</text>
<text x="214.1" y="110.4" transform="rotate(-90 214.1 110.4)">R1</text>
<text x="216.1" y="111.1" transform="rotate(-90 216.1 111.1)">100</text>
<text x="140.1" y="115.8">D1</text>
<text x="150.5" y="115.8">Q1</text>
<text x="150.5" y="118.3">~{Q1}</text>
<text x="187.6" y="114.8" transform="rotate(-90 187.6 114.8)">220k</text>
<text x="235.8" y="114.4" transform="rotate(-90 235.8 114.4)">K1</text>
<text x="140.1" y="120.9">D2</text>
<text x="140.1" y="126">D3</text>
<text x="147.5" y="124.3" transform="rotate(-90 147.5 124.3)">74LS175</text>
<text x="150.5" y="120.9">Q2</text>
<text x="150.5" y="123.4">~{Q2}</text>
<text x="150.5" y="126">Q3</text>
<text x="175.7" y="126">7.5k</text>
<text x="176.5" y="124.1">R3</text>
<text x="185.6" y="123.2" transform="rotate(-90 185.6 123.2)">R4</text>
<text x="187.6" y="123.2" transform="rotate(-90 187.6 123.2)">7.5k</text>
<text x="198" y="124.9">GND</text>
<text x="38.9" y="128.6">Z41A</text>
<text x="60.2" y="126.3">Z40B</text>
<text x="140.1" y="131">Cp</text>
<text x="150.5" y="128.5">~{Q3}</text>
<text x="38.9" y="133.6">74LS30</text>
<text x="60" y="137.8">Z40A</text>
<text x="140.1" y="133.6">~{Mr}</text>
<text x="147.5" y="134.2" transform="rotate(-90 147.5 134.2)">GND</text>
<text x="185.6" y="132.7" transform="rotate(-90 185.6 132.7)">R2</text>
<text x="187.6" y="132.7" transform="rotate(-90 187.6 132.7)">1.2k</text>
<text x="236.1" y="133.6">CR4</text>
<text x="184.7" y="138.9">GND</text>
<text x="219.1" y="143">75452</text>
<text x="219.3" y="140.8">Z3B</text>
<text x="228.2" y="144" transform="rotate(-90 228.2 144)">2Y</text>
<text x="144.6" y="144.6">GND</text>
<text x="215.8" y="145.6">2A</text>
<text x="215.8" y="148.2">2B</text>
<text x="129.5" y="151.1">+5V</text>
<text x="133.1" y="154.5">4.7k</text>
<text x="133.3" y="152.6">R65</text>
<text x="143.5" y="152.8">JP4</text>
<text x="145.8" y="159.7">Z53A</text>
<text x="149.7" y="158">GND</text>
<text x="141.4" y="163.4">D</text>
<text x="141.4" y="166">C</text>
<text x="146.3" y="162.4" transform="rotate(-90 146.3 162.4)">~{S}</text>
<text x="147.9" y="163.4">Q</text>
<text x="129.5" y="174">+5V</text>
<text x="146.3" y="169.2" transform="rotate(-90 146.3 169.2)">~{R}</text>
<text x="147.9" y="168.5">~{Q}</text>
<text x="133.1" y="177.4">4.7k</text>
<text x="133.3" y="175.5">R67</text>
<text x="143.7" y="179.2">JP5</text>
<text x="149.7" y="180.8">GND</text>
</g>
<g font-size="1.8" fill="#a90000">
<text x="22" y="33.1" transform="rotate(-90 22 33.1)">14</text>
<text x="167.6" y="47.4">12</text>
<text x="22" y="49" transform="rotate(-90 22 49)">7</text>
<text x="81.8" y="52.5">2</text>
<text x="118.7" y="49.9">1</text>
<text x="131.4" y="52.5">5</text>
<text x="167.6" y="52.5">11</text>
<text x="180.3" y="49.9">10</text>
<text x="223.5" y="49.9">13</text>
<text x="236.8" y="52.5">9</text>
<text x="81.8" y="57.5">3</text>
<text x="94.5" y="55">4</text>
<text x="118.7" y="55">6</text>
<text x="224.1" y="55">8</text>
<text x="140.9" y="87.4">3</text>
<text x="152.3" y="87.4">2</text>
<text x="79.3" y="90.6">10</text>
<text x="79.9" y="95.6">9</text>
<text x="91.4" y="93.1">8</text>
<text x="99.6" y="93.1">4</text>
<text x="111.1" y="93.1">5</text>
<text x="147.1" y="92.5" transform="rotate(-90 147.1 92.5)">1</text>
<text x="79.9" y="104.5">4</text>
<text x="91.4" y="107.1">6</text>
<text x="146.4" y="106.1" transform="rotate(-90 146.4 106.1)">16</text>
<text x="79.9" y="109.6">5</text>
<text x="135.8" y="109.6">4</text>
<text x="156.1" y="109.6">2</text>
<text x="156.1" y="112.1">3</text>
<text x="193" y="112.8">3</text>
<text x="205.7" y="112.8">1</text>
<text x="227.9" y="112.8">4</text>
<text x="135.2" y="119.8">12</text>
<text x="135.8" y="114.7">5</text>
<text x="155.5" y="119.8">10</text>
<text x="156.1" y="114.7">7</text>
<text x="156.1" y="117.2">6</text>
<text x="193" y="115.3">5</text>
<text x="205.7" y="115.3">4</text>
<text x="227.9" y="117.9">5</text>
<text x="240.6" y="115.3">3</text>
<text x="36.1" y="124.8">1</text>
<text x="135.2" y="124.8">13</text>
<text x="155.5" y="122.3">11</text>
<text x="155.5" y="124.8">15</text>
<text x="227.9" y="125.5">2</text>
<text x="240.6" y="125.5">1</text>
<text x="36.1" y="127.4">2</text>
<text x="36.1" y="129.9">3</text>
<text x="57.7" y="127.4">5</text>
<text x="69.1" y="129.9">6</text>
<text x="135.8" y="129.9">9</text>
<text x="155.5" y="127.4">14</text>
<text x="36.1" y="132.5">4</text>
<text x="36.1" y="135">5</text>
<text x="36.1" y="137.5">6</text>
<text x="47.6" y="132.5">8</text>
<text x="57.7" y="132.5">4</text>
<text x="135.8" y="132.5">1</text>
<text x="35.5" y="140.1">11</text>
<text x="35.5" y="142.6">12</text>
<text x="57.7" y="138.8">1</text>
<text x="57.7" y="143.9">2</text>
<text x="69.1" y="141.4">3</text>
<text x="146.4" y="138.5" transform="rotate(-90 146.4 138.5)">8</text>
<text x="227.1" y="140.4" transform="rotate(-90 227.1 140.4)">5</text>
<text x="213.3" y="144.5">6</text>
<text x="213.3" y="147.1">7</text>
<text x="145.2" y="159.5" transform="rotate(-90 145.2 159.5)">4</text>
<text x="138.4" y="162.3">2</text>
<text x="138.4" y="164.8">3</text>
<text x="151.1" y="162.3">5</text>
<text x="151.1" y="167.4">6</text>
<text x="145.2" y="172.2" transform="rotate(-90 145.2 172.2)">1</text>
</g>
<g font-size="1.8" fill="#0f0f0f">
<text x="40.9" y="47" transform="rotate(-90 40.9 47)">CASSIN</text>
<text x="121.9" y="87.3">D6</text>
<text x="114.2" y="93">D7</text>
<text x="121.9" y="109.5">D2</text>
<text x="121.9" y="114.6">D3</text>
<text x="121.9" y="119.7">D1</text>
<text x="30.5" y="124.7">A7</text>
<text x="121.9" y="124.7">D0</text>
<text x="30.5" y="127.3">A6</text>
<text x="30.5" y="129.8">A3</text>
<text x="79.4" y="129.8">~{OUTSIG}</text>
<text x="30.5" y="132.4">A2</text>
<text x="30.5" y="134.9">A1</text>
<text x="30.5" y="137.4">A0</text>
<text x="192.1" y="133.7" transform="rotate(-90 192.1 133.7)">CASSOUT</text>
<text x="207.3" y="132" transform="rotate(-90 207.3 132)">CASSIN</text>
<text x="30.5" y="140">A4</text>
<text x="30.5" y="142.5">A5</text>
<text x="79.4" y="141.3">~{INSIG}</text>
<text x="122.6" y="162.2">D7</text>
</g>
<g font-size="1.8" fill="#000084">
<text x="124.4" y="79.6">D[0..7]</text>
<text x="14.8" y="122.8">A[0..15]</text>
</g>
<g font-size="1.8" fill="#725600">
<text x="165.3" y="88.5">MODESEL</text>
<text x="51.2" y="128.5">~{OUT}</text>
<text x="52.9" y="139.9">~{IN}</text>
<text x="154.5" y="163.4">~{CGA}</text>
<text x="154.5" y="168.5">~{CGB}</text>
</g>
<g font-size="1.8" fill="#0000c2">
<text x="137.9" y="194.7">ASCII</text>
<text x="138" y="197.2">Kana</text>
<text x="145" y="192.2">JP4</text>
<text x="150.7" y="192.2">JP5</text>
<text x="132.5" y="199.8">Switchable</text>
</g>
<g font-size="1.4" fill="#006464">
<text x="23.7" y="33.1">100uF</text>
<text x="29.4" y="33.1">16V</text>
<text x="136.6" y="32.1" transform="rotate(-90 136.6 32.1)">16V</text>
<text x="136.6" y="36.7" transform="rotate(-90 136.6 36.7)">10uF</text>
<text x="19.2" y="42">LM3900</text>
<text x="59.8" y="45.8">220pF</text>
<text x="122.1" y="53.4">LM3900</text>
<text x="171.6" y="50.9">LM3900</text>
<text x="227.5" y="53.4">LM3900</text>
<text x="243.5" y="50.3">2.7nF</text>
<text x="85.3" y="56">LM3900</text>
<text x="108.5" y="56">470k</text>
<text x="138.6" y="56">1N4148</text>
<text x="191.9" y="58.5">1N4148</text>
<text x="199.4" y="58.8">1N4148</text>
<text x="216" y="59.1" transform="rotate(-90 216 59.1)">12V</text>
<text x="45.2" y="61.7">220pF</text>
<text x="160.7" y="60.5" transform="rotate(-90 160.7 60.5)">1nF</text>
<text x="216" y="64.3" transform="rotate(-90 216 64.3)">0.1uF</text>
<text x="138.6" y="68.7">1N4148</text>
<text x="144.6" y="88.4">74LS367</text>
<text x="102.3" y="94.1">74LS367</text>
<text x="82.3" y="98.9">74LS132</text>
<text x="219" y="99.8" transform="rotate(-90 219 99.8)">12V</text>
<text x="219" y="104.9" transform="rotate(-90 219 104.9)">0.1uF</text>
<text x="82.3" y="113">74LS132</text>
<text x="61.1" y="130.9">74LS32</text>
<text x="61.2" y="142.3">74LS32</text>
<text x="235.1" y="138.5">1N4148</text>
<text x="143.7" y="165.7">74LS74</text>
</g>
<g font-size="1.4" fill="#0000c2">
<text x="54.6" y="33.1">High-pass</text>
<text x="54.6" y="34.7">filter</text>
<text x="167.6" y="35">Inverter</text>
<text x="174.3" y="35">&amp;</text>
<text x="167.6" y="36.6">2x</text>
<text x="170.4" y="36.6">Amplifier</text>
<text x="107.3" y="42.6">Full-wave</text>
<text x="107.3" y="44.2">Rectifier</text>
<text x="189.2" y="43.2">Level</text>
<text x="189.2" y="44.8">Detector</text>
<text x="43.8" y="65.8" transform="rotate(-90 43.8 65.8)">0.5W</text>
<text x="191.8" y="60.1">Reference</text>
<text x="200.2" y="60.1">Voltage</text>
<text x="75.6" y="83.2">Cassette-In</text>
<text x="75.6" y="84.8">RS-Flip</text>
<text x="82.5" y="84.8">Flop</text>
<text x="122.2" y="89.2">MODESEL</text>
<text x="93.3" y="93.1">Q</text>
<text x="112.3" y="95.1">CASSIN</text>
<text x="209.7" y="92">Remote</text>
<text x="216.2" y="92">Line</text>
<text x="220.3" y="92">Control</text>
<text x="172.2" y="102.1">Signal</text>
<text x="177.9" y="102.1">Leveling</text>
<text x="93.3" y="109">~{Q}</text>
<text x="121.9" y="111.4">CASSREMOTE</text>
<text x="26.4" y="118.1">IO</text>
<text x="26.4" y="119.6">Port:</text>
<text x="29" y="118.1">Address</text>
<text x="31" y="119.6">0xFF</text>
<text x="35.7" y="118.1">Decoder</text>
<text x="122.2" y="116.7">~{MODESEL}</text>
<text x="122.2" y="121.5">CASSOUT2</text>
<text x="122.2" y="126.6">CASSOUT1</text>
<text x="122.7" y="164">CHARGEN_SEL</text>
<text x="127.7" y="192.3">Character</text>
<text x="136" y="192.3">Generator</text>
</g>
<g font-size="1.1" fill="#0000c2">
<text x="164" y="84.9">0</text>
<text x="164" y="86.2">1</text>
<text x="165.6" y="84.9">=</text>
<text x="165.6" y="86.2">=</text>
<text x="167.5" y="84.9">32</text>
<text x="167.5" y="86.2">64</text>
<text x="170" y="84.9">characters/line</text>
<text x="170" y="86.2">characters/line</text>
<text x="75.6" y="90.6">~{Set}</text>
<text x="169" y="104.6">Levels:</text>
<text x="170.9" y="105.9">0.85V</text>
<text x="170.9" y="107.2">0.46V</text>
<text x="175.3" y="105.6">D0=1,D1=0</text>
<text x="175.3" y="106.9">D0=0,D1=0</text>
<text x="75.6" y="109.6">~{Reset}</text>
<text x="170.9" y="108.4">0V</text>
<text x="170.9" y="109.7">0V</text>
<text x="175.3" y="108.2">D0=0,D1=1</text>
<text x="175.3" y="109.5">D0=1,D1=1</text>
<text x="70.2" y="118.7" transform="rotate(-90 70.2 118.7)">port</text>
<text x="169.6" y="116.6">~{Q1}</text>
<text x="70.2" y="124.6" transform="rotate(-90 70.2 124.6)">write</text>
<text x="70.2" y="120.8" transform="rotate(-90 70.2 120.8)">to</text>
<text x="71.5" y="124.5" transform="rotate(-90 71.5 124.5)">reset</text>
<text x="71.5" y="120.7" transform="rotate(-90 71.5 120.7)">flip-flop</text>
<text x="169.6" y="125">Q0</text>
<text x="70.2" y="127.5" transform="rotate(-90 70.2 127.5)">Any</text>
<text x="71.5" y="127.5" transform="rotate(-90 71.5 127.5)">will</text>
<text x="236.3" y="140.2">Flyback</text>
<text x="236.3" y="141.5">Diode</text>
</g>
</svg>
